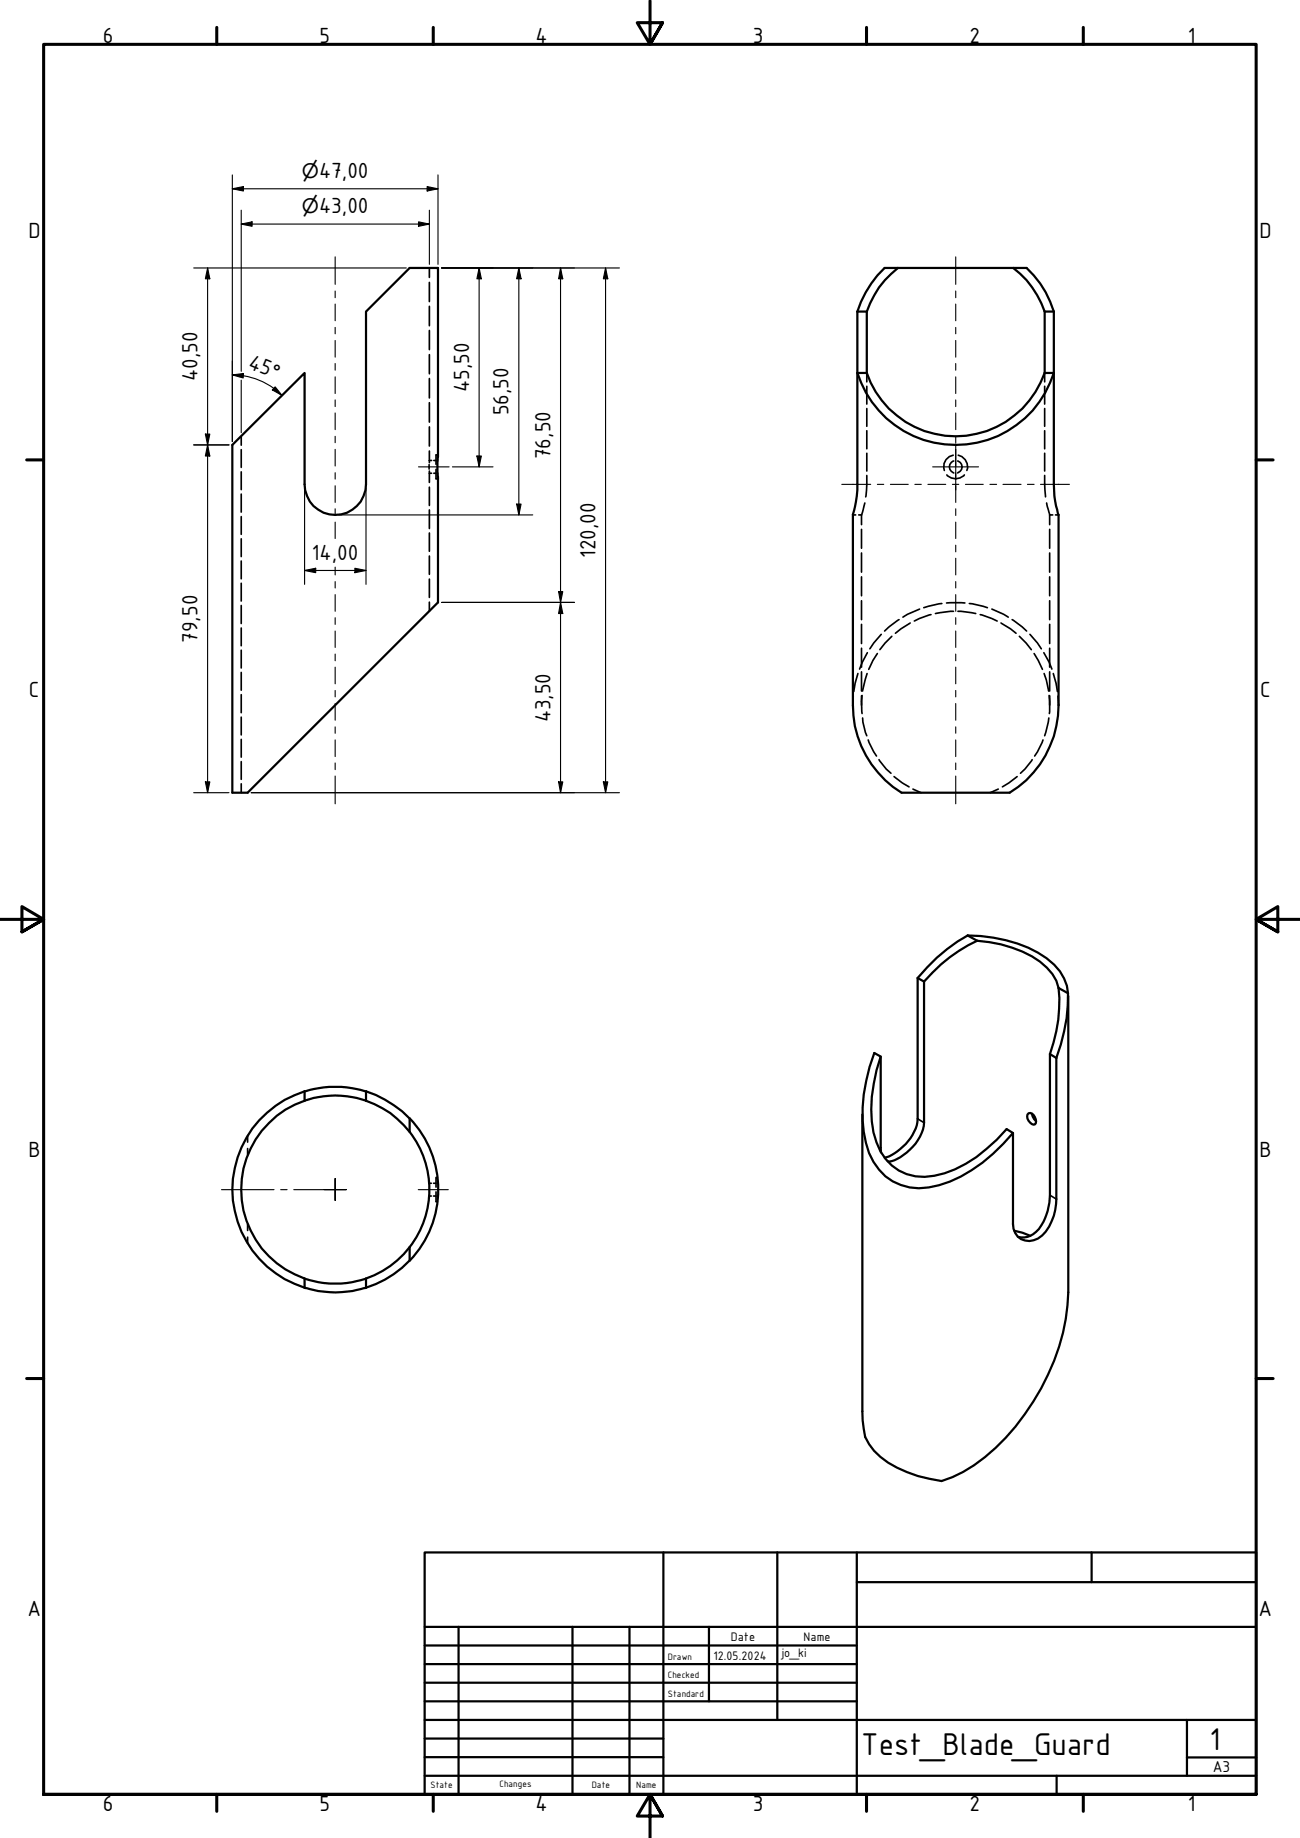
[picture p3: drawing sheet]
<svg xmlns="http://www.w3.org/2000/svg" width="297mm" height="420mm" viewBox="0 0 297 420" stroke-linecap="round" stroke-linejoin="round" font-family="sans-serif">
<!-- layer: Hidden (ISO) -->
<g fill="none" stroke="#000" stroke-width=".38">
<path d="M98.1 61.3v2.1M98.1 64.6v4.3M98.1 70v4.5M98.1 75.5v4.4M55.1 99.7v2.1M98.1 81.1v4.3M98.1 86.5v4.5M98.1 92.1v4.4M98.1 97.6v4.4M198.1 85.3v2M198.1 88.3v4.1M198.1 93.4v4.1"/>
<path d="M198.1 98.5v4.1M238.7 85.3v2M238.7 88.3v4.1M238.7 93.4v4.1M238.7 98.5v4.1M55.1 102.8v4M55.1 107.9v4M55.1 112.9v4.2M55.1 118.1v4.1M98 106.2v1M98.1 107.7v.5M98.1 105.3v.5"/>
<path d="M98.1 105.3h.5M98.1 108.2h.5M98.1 103.1v2.2M98.1 108.2v2.1M98.1 111.4v4.1M98.1 116.6v4.2M99.1 105.3h.5M99.1 108.2h.5M99.6 107.3v2.2h.2M99.8 104h-.2v2.2M99.9 104h.2M99.9 109.5h.2"/>
<path d="M194.9 117.7h.6M196.2 117.7h.6M196.8 117.7v2.2M197.6 115l-.8 2.7M198.1 108.7l-.3 4.9M198.1 103.6v4.1M216.3 108.6a2.69 2.69 0 0 0 4 0M217.8 104.1a2.65 2.65 0 0 0-2 3.4M217.9 105.4a1.43 1.43 0 0 0-1 1.4 1.43 1.43 0 0 0 1 1.3M218.8 105.4a1.43 1.43 0 0 1 1 1.4 1.43 1.43 0 0 1-1 1.3M218.9 104.1a2.67 2.67 0 0 1 2 3.4M238.7 108.7l.2 4.9"/>
<path d="M238.7 103.6v4.1M239.1 115l.7 2.7M239.8 117.7h.7M239.8 117.7v2.2M241.2 117.7h.7M55.1 123.2v4M55.1 128.2v4.1M55.1 133.3v4.1M55.1 138.4v4.1M98.1 121.8v4.2M98.1 127.1v4.2M98.1 132.4v4.2"/>
<path d="M98.1 137.6v2.1M196.8 121v4.3M196.8 126.4v4.4M196.8 131.9v4.3M196.8 137.3v4.3M210.1 139.2l-2.8 1.2-1 .7M215.2 138l-4.1 .9M216.3 137.8h4.2M217.9 139.7l-4.2 .6M218.9 139.7l4 .6M221.5 138l4.1 .9M226.6 139.2l2.8 1.2 1 .7"/>
<path d="M239.8 121v4.3M239.8 126.4v4.4M239.8 131.9v4.3M239.8 137.3v4.3M55.1 143.6v4M55.1 148.6v4.1M55.1 153.7v4.1M55.1 158.8v4.1M194.9 159.1v2.1M196 154l-.6 2.2-.3 1.9M196.8 142.7v4.4M196.8 148.2v4.3"/>
<path d="M196.8 153.6v4.4M196.8 159v2.2M197 159l-.2 1.3 .2 2.8M198.1 154l-1 4M198.2 149.2l-1.8 3.8M200.5 149.4l-1 1.6-1 2M201.4 145l-1.8 2-.8 1.3M203.8 145.5l-1.6 1.5-1.2 1.5M205.4 141.6l-2.3 1.7-1 1M208 142.4l-3.4 2.4M212.7 140.5l-2.6 .9-1.2 .6M224 140.5l3.8 1.5"/>
<path d="M228.7 142.4l2.2 1.3 1.3 1.1M231.3 141.6l2.3 1.7 1 1M232.9 145.5l1.5 1.5 1.2 1.5M235.3 145l1.7 2 .9 1.3M236.3 149.4l1.9 3.6M238.5 149.2l1.2 2.2 .6 1.6M238.6 154l.5 1.4 .5 2.6M239.7 159l.1 4.1M239.8 142.7v4.4M239.8 148.2v4.3M239.8 153.6v4.4M239.8 159v2.2"/>
<path d="M240.7 154l.6 2.2 .3 1.9M241.7 159.1l.2 2.1M55.1 163.9v4.1M55.1 169v4.1M55.1 174.1v4.1M55.1 179.2v2M197.1 164.1l.1 1 .9 3.1M198.4 169.1l1.2 2.8 .7 .9M200.9 173.7l1.6 2.1 1.1 1M204.3 177.5l1.9 1.5 1.5 .9M232.4 177.5l-3.4 2.4M235.8 173.7l-1.6 2.1-1 1"/>
<path d="M238.3 169.1l-1.3 2.8-.6 .9M239.6 164.1l-.9 4.1M208.6 180.4l1.8 .8M228.1 180.4l-1.8 .8M56.6 259.6v1.5M56.6 262.6v1.4M56.6 279.8v1.5M98 270.5h.6M98 273.4h.6M99.1 270.5h.5M99.1 273.4h.5M99.6 272.5l.1 2.2"/>
<path d="M99.7 269.2l-.1 2.2M99.8 269.2h.1M99.8 274.7h.1M56.6 282.8v1.5"/>
</g>
<!-- layer: Visible (ISO) -->
<g fill="none" stroke="#000" stroke-width=".51">
<path d="M195.9 71.2a24 24 0 0 1 6.2-9.9h32.5a22.3 22.3 0 0 1 6.2 9.9M195.9 71.2v14.1a23.5 23.5 0 0 0 22.4 16.4 23.5 23.5 0 0 0 22.5-16.4v-14.1M195.9 71.2h2.2M198.1 71.2v14.1M205.2 61.3a20.5 20.5 0 0 0-7.1 9.9M231.5 61.3a21.2 21.2 0 0 1 7.2 9.9M238.7 71.2h2.1M238.7 71.2v14.1M198.1 85.3h-2.2v25.4a24.8 24.8 0 0 1-1 7v43.5a23.5 23.5 0 0 0 11.1 20h24.7a23.4 23.4 0 0 0 11.2-20v-43.5a20.7 20.7 0 0 1-1.1-7v-25.4h-2.1M198.1 85.3a21.5 21.5 0 0 0 20.3 14.4 21.5 21.5 0 0 0 20.3-14.4M53.1 101.7l16.5-16.4v25.4a7 7 0 0 0 7 7 7 7 0 0 0 7-7v-39.5l10-9.9h6.5v43.1l-.2 1.3 .2 32-43.5 43.5h-3.5zM221.1 213.8a39.5 39.5 0 0 0-11.4 9.8"/>
<path d="M221.1 213.8a32.5 32.5 0 0 1 18 5.3 10.9 10.9 0 0 1 4.9 8M221.1 213.8l2.2 1.3M223.3 215.1a35.7 35.7 0 0 0-12.2 9.3M223.3 215.1a28.6 28.6 0 0 1 14.3 4.7 10.2 10.2 0 0 1 4.3 6M209.7 223.6v32.2a10.9 10.9 0 0 1-5.9 8.2l-1.7 .6M209.7 223.6l1.4 .8M211.1 224.4v32.2a11 11 0 0 1-6.7 8.6l-1.1 .3h-.5M241.9 225.8a33.6 33.6 0 0 1-2 15.2M241.9 225.8l2.1 1.3M244 227.1a38.3 38.3 0 0 1-2.6 14.8M244.1 227.7v67.7a51.5 51.5 0 0 1-12.1 30.7 39.9 39.9 0 0 1-14.4 11.6l-2.5 .9a28.4 28.4 0 0 1-13.9-5.6l-1.5-1.4-1.1-1.5-.9-1.6-.6-3.8-.1-69.9M69.6 251.6a21 21 0 0 1 14 0"/>
<path d="M69.6 249.5a24.7 24.7 0 0 1 14 0M69.6 251.6a21.5 21.5 0 0 0-14.5 20.3 21.5 21.5 0 0 0 14.5 20.4M69.6 249.5a23.5 23.5 0 0 0-16.5 22.4 23.5 23.5 0 0 0 16.5 22.5M69.6 249.5v2.1M83.6 251.6a20.5 20.5 0 0 1 10 7.1M83.6 249.5a25 25 0 0 1 10 6.2M83.6 249.5v2.1M93.6 255.7v3M93.6 258.8a21.5 21.5 0 0 1 0 26.3M93.6 255.7a23.5 23.5 0 0 1 0 32.5M201.2 241.5a33.4 33.4 0 0 0-1.6 17.4 12.3 12.3 0 0 0 7.5 9.5 14.4 14.4 0 0 0 11.1-1.1 33.1 33.1 0 0 0 11.8-9.2l1.5 .9v20.8a3.7 3.7 0 0 0 1.8 3.4 3.7 3.7 0 0 0 3.9-.1 10.2 10.2 0 0 0 4.1-7.8l.1-33.4M231.5 259a35.8 35.8 0 0 1-16.9 11.9 12.5 12.5 0 0 1-16.7-9.6 33.5 33.5 0 0 1 .8-17.4l1.1-3.2 1.4 .8 .1 21.9"/>
<path d="M235 254.5a1.69 1.69 0 0 1 1.7 2.3l-.2 .2a1.68 1.68 0 0 1-1.5-2.5zM235.8 254.6l.5 1.2 .4 .5M239.9 241v32.2a12.6 12.6 0 0 1-3.2 8.4 4.2 4.2 0 0 1-4 1.1M239.9 241l1.5 .9M69.6 292.3a22.1 22.1 0 0 0 14 0M69.6 294.4a23.3 23.3 0 0 0 14 0M69.6 292.3v2.1M83.6 292.3v2.1M93.6 285.1a21.2 21.2 0 0 1-10 7.2M93.6 285.1v3a23.3 23.3 0 0 1-10 6.3M231.8 281.3l1.8 .5 1.8 .7"/>
</g>
<!-- layer: Visible Narrow (ISO) -->
<path d="M209.7 255.8l1.4 .8M239.9 273.2l1.5 .9" fill="none" stroke="#000" stroke-width=".38"/>
<!-- layer: Border (ISO) -->
<g fill="none" stroke="#000" stroke-width=".7">
<path d="M49.5 6.3v3.8M99 6.3v3.8M148.5 .2v9.9l-2.9-4.9h5.8l-2.9 4.9 2.9-4.9M198 6.3v3.8M247.5 6.3v3.8M6.1 105.1h3.9M287 105.1h3.9M0 210.2h10l-5-3v5.8l5-2.8-5 2.8M297 210.2h-10l5-3v5.8l-5-2.8 5 2.8M6.1 315.1h3.9M287 315.1h3.9M10 410.2v-400.1h277v400.1h-277h277"/>
<path d="M49.5 410.2v3.9M99 410.2v3.9M151.4 415.1l-2.9-4.9 2.9 4.9h-5.8l2.9-4.9v10M198 410.2v3.9M247.5 410.2v3.9"/>
</g>
<!-- layer: Title (ISO) -->
<g fill="none" stroke="#000" stroke-width=".51">
<path d="M97 354.9h190v55.3h-190zM151.6 354.9v55.3M177.6 354.9v38.3M195.8 354.9v55.3M249.4 354.9v6.8M97 376.2h98.8M97 371.9h190M104.8 371.9v38.3M130.8 371.9v38.3M143.8 371.9v38.3M162 371.9v17M195.8 361.7h91.2"/>
<path d="M97 380.4h98.8M97 384.7h98.8M97 388.9h98.8M97 393.2h190M97 397.4h54.6M271.2 393.2v12.7M97 405.9h190M97 401.7h54.6M241.4 405.9v4.3M271.2 401.7h15.8"/>
</g>
<!-- layer: Dimension (ISO) -->
<g fill="none" stroke="#000" stroke-width=".25">
<path d="M53.1 40v60.9M100.1 40v20.4M53.1 43.2l2.5-.5v1zM53.1 43.2h47M55.1 51.2l2.5-.5v1zM55.1 51.2h43M55.1 48v36.9M95.6 50.7l2.5 .5-2.5 .5zM97.6 42.7l2.5 .5-2.5 .5zM98.1 48v12.4M44.3 61.3h32.2M47.4 61.3l.5 2.4h-1z"/>
<path d="M47.4 61.3v119.9M76.7 61.3h16.1M100.9 61.3h40.6M109.5 61.3l.5 2.4h-1zM109.5 61.3v45.4M118.6 61.3l.5 2.4h-1.1zM118.6 61.3v56.4M128.1 61.3l.5 2.4h-1zM128.1 61.3v119.9M138.4 61.3l.5 2.4h-1zM138.4 61.3v119.9M46.9 99.2h1l-.5 2.5z"/>
<path d="M53.1 85.7l2.5-.3v1zM53.1 85.7a16 16 0 0 1 8.8 2.6l.7 .5M55.1 86.9v12M62.5 88.8l2 1.6M62.9 88.4l1.6 2-2.3-1.3zM44.3 101.7h8M47.4 101.7l.5 2.5h-1zM69.6 111.5v22.1M77.4 117.7h44.3M83.6 111.5v22.1M103.4 106.7h9.2M109 104.2h1l-.5 2.5z"/>
<path d="M118 115.2h1.1l-.5 2.5zM69.6 130.4l2.5-.5v1zM69.6 130.4h14M81.1 129.9l2.5 .5-2.5 .5zM100.9 137.7h30.4M127.6 135.2h1l-.5 2.5zM128.1 137.7l.5 2.6h-1zM46.9 178.7h1l-.5 2.5zM127.6 178.7h1l-.5 2.5zM137.9 178.7h1l-.5 2.5zM44.3 181.2h8M57.4 181.2h19.1"/>
<path d="M76.7 181.2h64.8"/>
</g>
<g fill="#000">
<path d="M53.1 43.2l2.5-.5v1z" fill-rule="evenodd"/>
<path d="M55.1 51.2l2.5-.5v1z" fill-rule="evenodd"/>
<path d="M95.6 50.7l2.5 .5-2.5 .5z" fill-rule="evenodd"/>
<path d="M97.6 42.7l2.5 .5-2.5 .5z" fill-rule="evenodd"/>
<path d="M47.4 61.3l.5 2.4h-1z" fill-rule="evenodd"/>
<path d="M109.5 61.3l.5 2.4h-1z" fill-rule="evenodd"/>
<path d="M118.6 61.3l.5 2.4h-1.1z" fill-rule="evenodd"/>
<path d="M128.1 61.3l.5 2.4h-1z" fill-rule="evenodd"/>
<path d="M138.4 61.3l.5 2.4h-1z" fill-rule="evenodd"/>
<path d="M46.9 99.2h1l-.5 2.5z" fill-rule="evenodd"/>
<path d="M53.1 85.7l2.5-.3v1z" fill-rule="evenodd"/>
<path d="M62.9 88.4l1.6 2-2.3-1.3z" fill-rule="evenodd"/>
<path d="M47.4 101.7l.5 2.5h-1z" fill-rule="evenodd"/>
<path d="M109 104.2h1l-.5 2.5z" fill-rule="evenodd"/>
<path d="M118 115.2h1.1l-.5 2.5z" fill-rule="evenodd"/>
<path d="M69.6 130.4l2.5-.5v1z" fill-rule="evenodd"/>
<path d="M81.1 129.9l2.5 .5-2.5 .5z" fill-rule="evenodd"/>
<path d="M127.6 135.2h1l-.5 2.5z" fill-rule="evenodd"/>
<path d="M128.1 137.7l.5 2.6h-1z" fill-rule="evenodd"/>
<path d="M46.9 178.7h1l-.5 2.5z" fill-rule="evenodd"/>
<path d="M127.6 178.7h1l-.5 2.5z" fill-rule="evenodd"/>
<path d="M137.9 178.7h1l-.5 2.5z" fill-rule="evenodd"/>
</g>
<!-- layer: Centerline (ISO) -->
<g fill="none" stroke="#000" stroke-width=".25">
<path d="M76.6 58.7v6.3M218.4 58.7v6.3M76.6 66.5v1.6M76.6 69.5v3.8M76.6 74.8v1.5M76.6 77.8v3.8M218.4 66.5v1.6M218.4 69.5v3.8M218.4 74.8v1.5M218.4 77.8v3.8M76.6 83.1v1.5M76.6 86.1v3.9"/>
<path d="M76.6 91.4v1.5M76.6 94.4v3.8M76.6 99.7v1.5M218.4 83.1v1.5M218.4 86.1v3.9M218.4 91.4v1.5M218.4 94.4v3.8M218.4 99.7v1.5M76.6 102.7v3.8M76.6 108.1v1.4M76.6 111v3.9M76.6 116.3v1.5"/>
<path d="M76.6 119.4v3.7M95.6 106.7h7M192.3 110.7h6.6M200.5 110.7h1.4M203.5 110.7h4M209 110.7h1.5M212 110.7h4.1M217.6 110.7h1.5M218.4 102.7v3.8M218.4 108.1v1.4M218.4 111v3.9M218.4 116.3v1.5"/>
<path d="M218.4 119.4v3.7M220.6 110.7h4.1M226.2 110.7h1.5M229.2 110.7h4.1M234.8 110.7h1.5M237.7 110.7h6.6M76.6 129.6v1.8M76.6 132.9v1.5M76.6 135.9v3.8M218.4 124.6v1.6M218.4 127.6v3.8M218.4 132.9v1.5"/>
<path d="M218.4 135.9v3.8M76.6 141.2v1.5M76.6 144.3v3.7M76.6 149.5v1.5M76.6 152.5v3.8M76.6 157.8v1.5M218.4 141.2v1.5M218.4 144.3v3.7M218.4 149.5v1.5M218.4 152.5v3.8M218.4 157.8v1.5M76.6 160.8v3.8"/>
<path d="M76.6 166.2v1.4M76.6 169.1v3.9M76.6 174.4v1.5M76.6 177.4v6.3M218.4 160.8v3.8M218.4 166.2v1.4M218.4 169.1v3.9M218.4 174.4v1.5M218.4 177.4v6.3M95.6 271.9h6.8"/>
</g>
<!-- layer: Center Mark (ISO) -->
<path d="M213.1 106.7h10.5M218.4 101.5v10.5M50.6 271.9h12M64.1 271.9h1.5M67.1 271.9h9.5h-2.5M76.6 274.4v-2.5v2.5M76.6 269.4v2.5v-2.5M79.1 271.9h-2.5h2.5" fill="none" stroke="#000" stroke-width=".25"/>
<g font-size="7.7">
<text x="196.8" y="401.3">Test_Blade_Guard</text>
<text x="276.4" y="400">1</text>
</g>
<g font-size="5.4">
<text x="23.5" y="9.8">6</text>
<text x="73" y="9.8">5</text>
<text x="122.4" y="9.8">4</text>
<text x="172" y="9.8">3</text>
<text x="221.6" y="9.8">2</text>
<text x="271.4" y="9.8">1</text>
<text x="72.9" y="40.7">47,00</text>
<text x="72.9" y="48.7">43,00</text>
<text x="6.5" y="54.4">D</text>
<text x="287.8" y="54.4">D</text>
<text x="45.1" y="87.2" transform="rotate(-90 45.1 87.2)">40,50</text>
<text x="56.5" y="84.1" transform="rotate(23 56.5 84.1)">45°</text>
<text x="107.2" y="89.6" transform="rotate(-90 107.2 89.6)">45,50</text>
<text x="116.2" y="95" transform="rotate(-90 116.2 95)">56,50</text>
<text x="125.8" y="105" transform="rotate(-90 125.8 105)">76,50</text>
<text x="71.2" y="128.1">14,00</text>
<text x="136.1" y="127.6" transform="rotate(-90 136.1 127.6)">120,00</text>
<text x="45.1" y="147" transform="rotate(-90 45.1 147)">79,50</text>
<text x="6.6" y="159.4">C</text>
<text x="287.9" y="159.4">C</text>
<text x="125.8" y="165.1" transform="rotate(-90 125.8 165.1)">43,50</text>
<text x="6.5" y="264.4">B</text>
<text x="287.8" y="264.4">B</text>
<text x="6.3" y="369.4">A</text>
<text x="287.6" y="369.4">A</text>
<text x="23.5" y="414.1">6</text>
<text x="73" y="414.1">5</text>
<text x="122.4" y="414.1">4</text>
<text x="172" y="414.1">3</text>
<text x="221.6" y="414.1">2</text>
<text x="271.4" y="414.1">1</text>
</g>
<g font-size="4.6">
<text x="69" y="40.7">⌀</text>
<text x="69" y="48.7">⌀</text>
</g>
<text font-size="3.9" x="277.1" y="405.1">A3</text>
<g font-size="3">
<text x="167" y="375.1">Date</text>
<text x="183.6" y="375.1">Name</text>
<text x="163" y="379.4">12.05.2024</text>
<text x="178.6" y="378.8">jo_ki</text>
</g>
<g font-size="2.3">
<text x="152.6" y="379.4">Drawn</text>
<text x="152.6" y="383.6">Checked</text>
<text x="152.6" y="387.9">Standard</text>
<text x="98.4" y="408.8">State</text>
<text x="114.1" y="408.5">Changes</text>
<text x="135.2" y="408.8">Date</text>
<text x="145.4" y="408.8">Name</text>
</g>
</svg>
